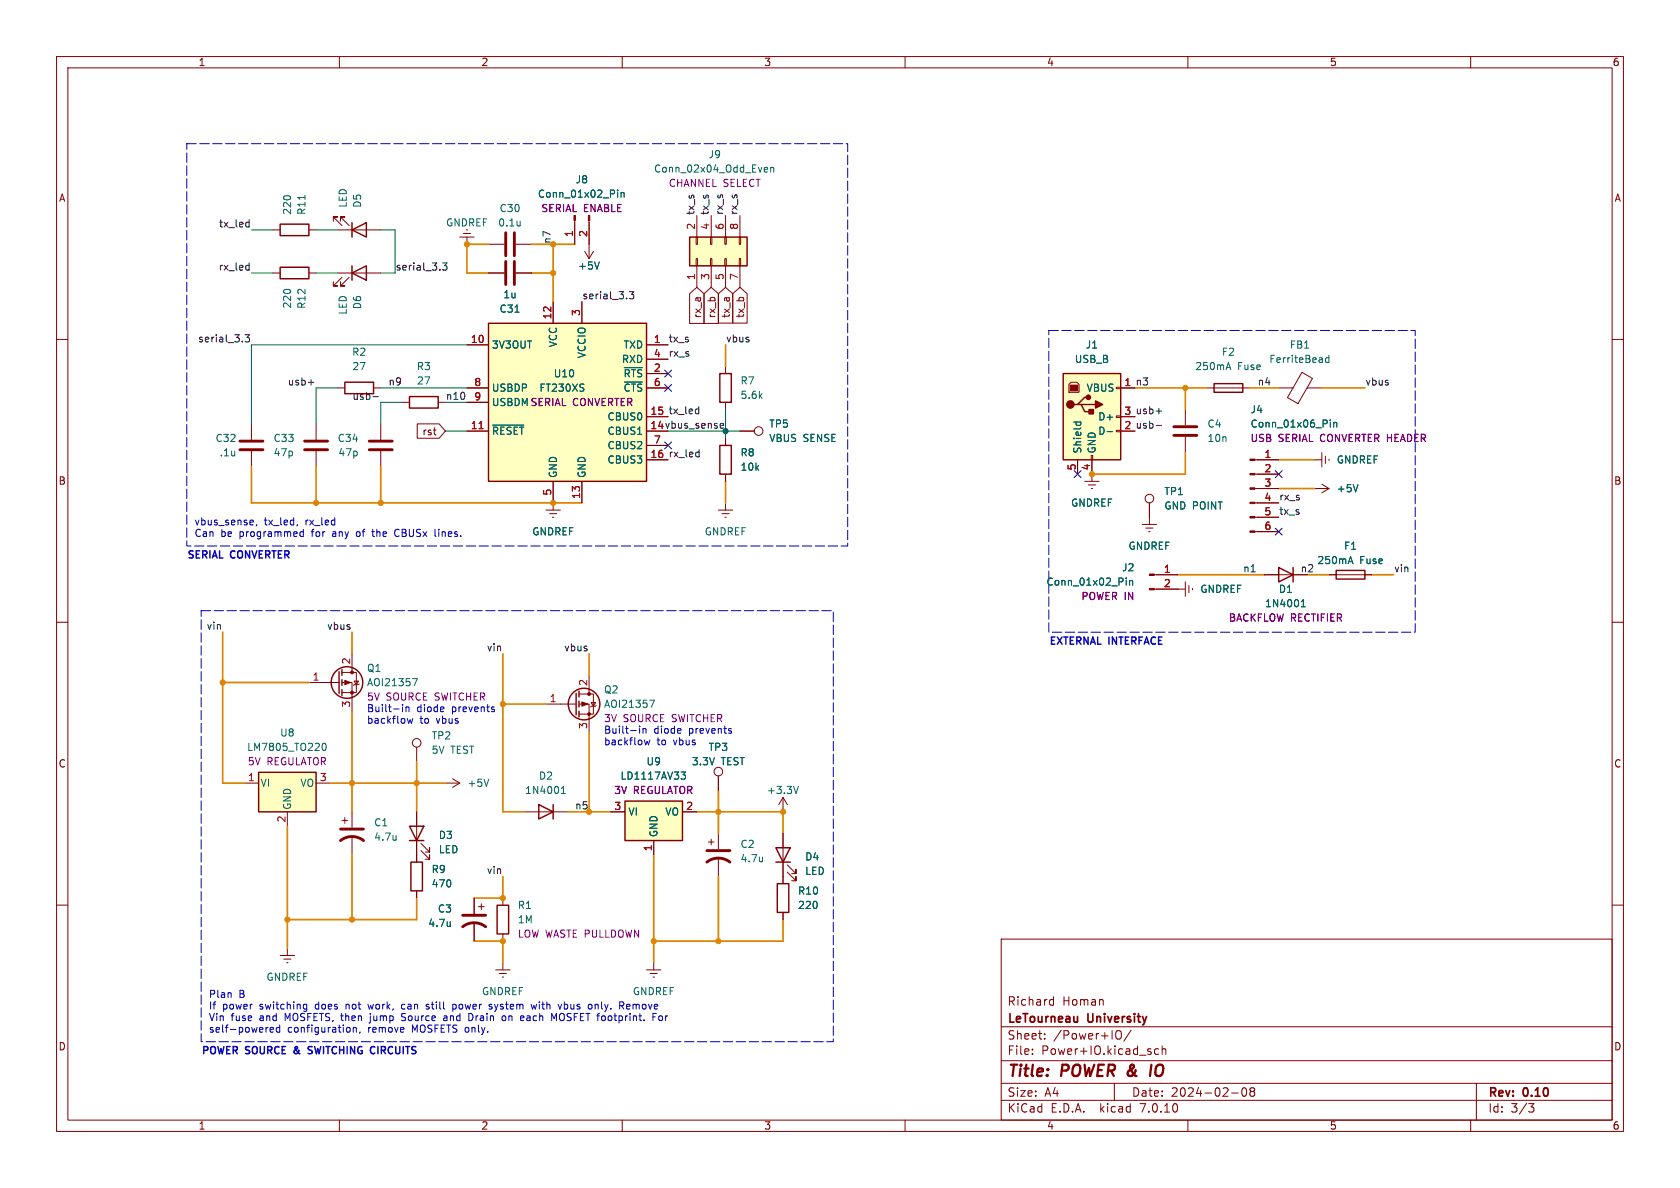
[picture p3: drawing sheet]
<svg xmlns="http://www.w3.org/2000/svg" width="297mm" height="210mm" viewBox="0 0 297 210" stroke-linecap="round" stroke-linejoin="round" font-family="sans-serif">
<g fill="none" stroke="#840000" stroke-width=".18">
<path d="M10 10h277v190h-277zM12 12h273v186h-273zM60 10v2M110 10v2M160 10v2M210 10v2M260 10v2M58.9 39.1v-.7h.8h-.8l1.6 1.5M60.2 39.1v-.7h.8h-.8l1.5 1.5M101.6 39v4.2M104.1 39v6.7M123.2 38.1v3.8"/>
<path d="M125.7 38.1v3.8M128.3 38.1v3.8M130.8 38.1v3.8M10 60h2M48.3 40.6h1.2M48.3 48.3h1.2M54.6 40.6h1.3M54.6 48.3h1.3M59.7 40.6h7.6M59.7 48.3h7.6M60.5 49l-1.6 1.5h.8h-.8v-.7M61.7 49l-1.5 1.5h.8h-.8v-.7"/>
<path d="M81.3 41.9h2.5M81.9 41.3h1.3M82.5 41.9v1.3M86.4 43.2h2.8M86.4 48.3h2.8M91.2 43.2h2.8M91.2 48.3h2.8M97.8 53.3v3.9M102.9 53.3v3.9M103.4 44.5l.7 1.2M104.9 44.5l-.8 1.2M121.9 51.9l1.3-1.1 1.3 1.1v5.3h-2.6z"/>
<path d="M123.1 45.7h.2v1.3h-.2zM123.1 41.9h.2v1.3h-.2zM123.2 47v3.8M124.5 51.9l1.2-1.1 1.3 1.1v5.3h-2.5zM125.6 45.7h.3v1.3h-.3zM125.6 41.9h.3v1.3h-.3zM125.7 47v3.8M127 51.9l1.3-1.1 1.2 1.1v5.2h-2.5zM128.1 45.7h.3v1.3h-.3zM128.1 41.9h.3v1.3h-.3zM128.3 47v3.8M129.5 51.9l1.3-1.1 1.3 1.1v5.2h-2.6z"/>
<path d="M130.7 45.7h.2v1.3h-.2zM130.7 41.9h.2v1.3h-.2zM130.8 47v3.8M285 60h2M44.4 74.9v2.8M44.4 79.8v2.8M55.9 74.9v2.8M55.9 79.8v2.8M59.7 68.6h1.3M66 68.6h1.3M67.3 74.9v2.8M67.3 79.8v2.8"/>
<path d="M71.1 71.1h1.3M73.8 74.9h3.8l1.1 1.3-1.1 1.3h-3.8zM77.5 71.1h1.2M82.5 68.6h3.9M82.5 71.1h3.9M82.5 61h3.9M82.5 76.2h3.9M114.3 68.6h3.8M114.3 73.7h3.8M114.3 61h3.8M114.3 76.2h3.8M114.3 66h3.8"/>
<path d="M114.3 63.5h3.8M114.3 78.7h3.8M128.3 64.8v1.2M128.3 71.1v1.3M128.3 77.5v1.2M130.8 76.2h2.5M189 67.9l.4-.3h1l.4 .3v1.4h-1.8zM197.4 76.1h.7v.2h-.7zM197.4 73.5h.7v.3h-.7zM197.4 68.5h.7v.2h-.7zM198.1 68.6h2.6M198.1 73.7h2.6"/>
<path d="M209.5 72.4v2.8M209.5 77.2v2.8M213.4 68.6h7.6M226.1 68.6h2.5M230.2 65.8l1.8 1.1-2.5 4.4-1.9-1zM231.1 68.6h2.6M96.5 90.2h2.6M97.2 90.8h1.2M97.7 91.4h.2M97.8 85.1v5.1M102.9 85.1v3.8M114.3 81.3h3.8"/>
<path d="M127 90.2h2.5M127.6 90.8h1.3M128.1 91.4h.3M128.3 83.8v1.3M128.3 88.9v1.3M190.5 81.3v2.5M191.8 85.1h2.5M192.4 85.7h1.3M192.9 80.5h.3v.8h-.3zM192.9 86.4h.3M193 81.3v3.8M201.9 92.7h2.6"/>
<path d="M202.6 93.3h1.2M203.1 94h.2M203.2 88.9v3.8M221.8 94h4.3M221.8 91.4h4.3M221.8 88.9h4.3M221.8 86.4h4.3M221.8 83.8h4.3M221.8 81.3h4.3M232.4 86.4h2.5M232.4 81.3h1.3M233.7 80v2.6"/>
<path d="M233.7 85.6l1.2 .8M234.3 80.6v1.3M234.9 81.2v.2M234.9 86.4l-1.2 .7M10 110h2M60.5 118.9h2.5v3.5h-2.5M62.2 115.6v3.3M104.1 119.4v3.3M204.1 104.1h5.4M204.1 101.6h4.2M209.5 102.9v2.5M210.2 103.5v1.3"/>
<path d="M210.8 104v.3M223.5 101.6h7.6M234.9 101.6h7.7M285 110h2M43.2 138.4h2.5M54.6 120.7h5.3M55.9 138.4h2.5M60.5 120.7h1.7v5M62.6 120.4h.8l-.4 .6zM63.5 120.9l-.1 .1h-.8l-.1 .2M73.7 132.1v2.5M78.7 138.4h2.6"/>
<path d="M80 137.7l1.3 .7M81.3 138.4l-1.3 .8M96.5 124.5h5.4M102.4 124.5h1.7v5M102.4 122.7h2.5v3.5h-2.5M104.5 124.2h.8l-.4 .6zM105.4 124.7l-.1 .1h-.8l-.1 .2M127 137.2v2.5M10 160h2M50.8 143.5v2.6M60.5 145h1M61 144.5v1"/>
<path d="M62.2 143.5v2.8M62.2 147.8v3.3M73.7 143.5v8.9M73.7 157.5v1.3M74.4 150.4l1.5 1.5v-.8v.8h-.7M74.4 149.1l1.5 1.5v-.7v.7h-.7M83.8 158.8v2.7M85.1 159.8v1M88.9 158.8v1.2M92.7 143.5h7.6M107.9 143.5h2.6M115.6 148.6v2.5"/>
<path d="M120.6 143.5h2.6M125.2 148.8h1M125.7 148.3v1.1M127 147.3v2.8M127 151.6v3.3M138.4 141v2.5M138.4 147.3v8.9M138.4 141l-.7 1.2M138.4 141l.8 1.2M139.2 154.2l1.5 1.5v-.8v.8h-.7M139.2 152.9l1.5 1.5v-.7v.7h-.7M285 160h2"/>
<path d="M49.5 168.9h2.6M50.2 169.5h1.2M50.7 170.2h.2M50.8 167.6v1.3M83.8 163.1v3.3M84.6 160.3h1M87.6 171.5h2.6M88.3 172.1h1.2M88.8 172.7h.2M88.9 165.1v1.3M88.9 170.2v1.3M114.3 171.5h2.5"/>
<path d="M114.9 172.1h1.3M115.4 172.7h.3M115.6 170.2v1.3M138.4 161.3v1.3M177 166h108v32h-108zM185.7 177.6h.5M185.7 176.8h.5M186.2 176.2v1.5M60 198v2M110 198v2M160 198v2M177 194.5h108"/>
<path d="M177 191.5h108M177 187.5h108M177 181.5h108M182.5 186.3v.1M182.5 185.5v.1M184.7 183.6v.1M184.7 182.8v.1M197 191.5v3M198 182.3a.96 .96 0 0 1-.1 1.4l-.4-.1M200 182.1l-1.3 2M204.8 185.5l-.4-.1-.3 .3v.4l.1 .2h.6M205.5 185.5l.2-.1 .3 .1 .1 .9"/>
<path d="M205.5 184.9v1.5M210 198v2M217.7 193.2h1.2M219.7 192.4l.2-.1a.81 .81 0 0 1 .6 .6 .81 .81 0 0 1-.3 .8l-.2 .1a.81 .81 0 0 1-.3-1.4zM221.2 192.9l-.2-.2 .2-.4 .5 .1 .1 .2-.3 .3M221.2 192.9l-.2 .3v.3l.2 .3 .5-.1 .1-.2-.1-.4-.2-.2M221.2 192.9h.3M260 198v2M261 191.5v6.5M270.2 195.1h1l-.5 .6 .4 .1 .1 .5-.3 .3h-.4"/>
<circle cx="134.1" cy="76.2" r=".76"/>
<circle cx="203.2" cy="88.1" r=".76"/>
<circle cx="73.7" cy="131.3" r=".76"/>
<circle cx="127" cy="136.4" r=".76"/>
</g>
<path d="M203.6 188.2l-.3 2" fill="none" stroke="#840000" stroke-width=".4"/>
<g fill="none" stroke="#840000" stroke-width=".25">
<path d="M49.5 39.6h5.1v2.1h-5.1zM62.2 39.4v2.5M49.5 47.2h5.1v2.1h-5.1zM62.2 40.6l2.6-1.2v2.5zM62.2 48.3l2.6-1.3v2.5zM62.2 47v2.5M86.4 57.2h27.9v27.9h-27.9zM121.9 41.9h10.2v5.1h-10.2zM61 67.6h5v2h-5zM72.4 70.1h5.1v2h-5.1zM127.3 78.7h2v5.1h-2zM127.3 66h2v5.1h-2z"/>
<path d="M188 66h10.1v15.3h-10.1zM190.5 71.5h.6l.7 1.3h1.2M191.1 71.5h2.6M192.4 70.2h-.6l-1.3 1.3h-.6M214.6 67.8h5.1v1.5h-5.1zM59.9 118.7v3.9M60.5 118.4v1M226.1 100.3l2.5 1.3-2.5 1.3zM228.6 100.3v2.6M236.2 100.8h5.1v1.6h-5.1zM45.7 136.5h10.2v7h-10.2zM60.5 120.1v1.1"/>
<path d="M60.5 121.9v1M101.9 122.6v3.8M102.4 122.2v1M102.4 124v1M102.4 125.7v1M72.4 146.1h2.5l-1.2 2.5zM72.4 148.6h2.5M72.6 152.4h2.1v5.1h-2.1zM95.2 142.2l2.6 1.3-2.6 1.3zM97.8 142.2v2.6M110.5 141.6h10.1v7h-10.1zM137.2 149.9h2.5l-1.3 2.5z"/>
<path d="M137.2 152.4h2.5M137.4 156.2h2v5.1h-2zM87.9 160h2v5.1h-2z"/>
<circle cx="61.3" cy="120.6" r="2.79"/>
<circle cx="103.3" cy="124.5" r="2.79"/>
</g>
<g fill="none" stroke="#006464" stroke-width=".18">
<path d="M53.9 34.5v.8M92 39.1v.8M92 39.8l-.1 .1M109.2 33.6v.1M109.2 34v.9M109.8 34v.9M109.8 34.1l.2-.1 .3 .1v.8M135.3 29.6h.3l.1 .3-.6 .1M135.6 30.4h-.3M136.3 29.7l.1-.1h.3l.1 .8M136.3 29.6v.8M91 55.2h.8"/>
<path d="M106 46.3l-.5 1.3M87.1 75.2h5.5M110.4 65h3.2M110.4 67.5h3.2M189.8 74.6h1.3M190.3 74.6l-.1 .4M191 74.6l.1 .4M195.7 76.3h1M216.9 65h.6M217.2 64.1l.4 1.2M234.9 62.8v1.3M234.9 63.3l-.3-.1-.3 .3 .1 .5h.5"/>
<path d="M235.2 74.2v.2M235.2 74.7v.8M235.8 74.7v.8M235.8 74.8l.2-.1h.3v.8M238.5 99.3h.6M238.8 98.4l.4 1.2M240.1 85.7l-.4 1.2M72.9 120h.9l-.6 1.2M199.1 102.2v.1M199.1 102.6v.8M199.7 102.6v.8M199.7 102.7l.2-.1 .3 .1v.7"/>
<path d="M230.1 107.3h.7M230.1 106.4l.3-.4v1.3M57.1 131.5l.1-.1a.68 .68 0 0 1 .5 .6 .68 .68 0 0 1-.5 .7 .84 .84 0 0 1-.1-1.2zM86.4 137.7l-.4 1.3M99.2 139.4l.4-.4v1.3M114.8 123.8h.9l-.6 1.2M120.4 136.5h.8l-.4 .5 .3 .1 .1 .4-.2 .2h-.4M141.2 139l-.5 1.3M70 147.7v.8M70 148.4v.1M99.2 140.3h.8M134.8 151.5v.8"/>
<path d="M134.8 152.2l-.1 .1M79.6 162.9v.9M79.6 163.7h-.1"/>
</g>
<g fill="#840000" stroke="#840000" stroke-width=".18">
<path d="M102.9 124.1l1 .4-1 .3z"/>
<path d="M221 93.9h.8v.2h-.8z"/>
<path d="M221 91.3h.8v.3h-.8z"/>
<path d="M221 88.8h.8v.2h-.8z"/>
<path d="M221 86.2h.8v.3h-.8z"/>
<path d="M221 83.7h.8v.2h-.8z"/>
<path d="M221 81.2h.8v.2h-.8z"/>
<path d="M189.2 68.1h1.3v1h-1.3z"/>
<path d="M203.2 104h.9v.3h-.9z"/>
<path d="M203.2 101.5h.9v.2h-.9z"/>
<path d="M104 38.1h.3v.9h-.3z"/>
<path d="M101.5 38.1h.2v.9h-.2z"/>
<path d="M61 120.3l1 .4-1 .3z"/>
<circle cx="104.1" cy="126.2" r=".25"/>
<circle cx="104.1" cy="122.7" r=".25"/>
<circle cx="62.2" cy="122.4" r=".25"/>
<circle cx="62.2" cy="118.9" r=".25"/>
</g>
<g fill="none" stroke="#840000" stroke-width=".51">
<path d="M89.4 41.1v4.1M89.4 46.2v4.1M90.9 41.1v4.1M90.9 46.2v4.1M42.4 79.5h4.1M42.4 78h4.1M53.8 79.5h4.1M53.8 78h4.1M65.3 79.5h4M65.3 78h4M207.5 77h4.1M207.5 75.4h4.1"/>
<path d="M60.2 148.6a3.3 3.3 0 0 1 4.1 0M60.2 146.6h4.1M125 152.4a3.3 3.3 0 0 1 4 0M125 150.4h4M81.8 163.8a3.3 3.3 0 0 1 4.1 0M81.8 161.8h4.1"/>
</g>
<g fill="#ffffc2" stroke="#ffffc2" stroke-width=".18">
<path d="M110.5 141.6h10.1v7h-10.1z"/>
<path d="M188 66h10.1v15.3h-10.1z"/>
<path d="M86.4 57.2h27.9v27.9h-27.9z"/>
<path d="M121.9 41.9h10.2v5.1h-10.2z"/>
<path d="M45.7 136.5h10.2v7h-10.2z"/>
</g>
<g fill="#840000" stroke="#840000" stroke-width=".25">
<path d="M193.7 70.9l1.2 .6-1.2 .6z"/>
<path d="M192.5 72.4h.8v.8h-.8z"/>
<circle cx="189.2" cy="71.5" r=".63"/>
<circle cx="192.4" cy="70.2" r=".38"/>
</g>
<path d="M84.7 75.8h.7" fill="none" stroke="#a90000" stroke-width=".18"/>
<g fill="none" stroke="#0f0f0f" stroke-width=".18">
<path d="M43.7 39.3h.3M44 38.9v1.2M43.3 59.2h.8l-.4 .5 .3 .1v.5l-.1 .1-.6-.1M43.7 46.9l.3 .1M44 47.7h-.3M44 46.5v1.2M44 40.1h-.3M78.2 46.5h.8l-.4 .5 .4 .1v.5l-.2 .1-.6-.1M111.3 51.6h.7l-.4 .4 .4 .2v.5l-.2 .1-.5-.1M54.5 67.6h1M65.9 70.1h1M123.2 72.3l.3 .1"/>
<path d="M123.2 79.9l.4 .1M123.5 71.9v1.2M123.5 73.1h-.3M123.6 79.5v1.3M127.4 75.6h.5M127.4 74.9l.3-.1 .2 .3-.6 .2M204.4 75.2h1M204.4 72.7h1M123.6 80.7l-.4 .1"/>
</g>
<g fill="none" stroke="#0000c2" stroke-width=".18">
<path d="M44.6 91.9l.2 .3-.6 .2M44.7 92.7l-.1 .1M45.4 92.7l-.1 .3M52.6 92.7l-.1 .3M53.6 93.6v1.2M53.6 94.1l-.3-.1-.3 .2 .1 .6h.5M63.1 94.1l-.1 .1 .1 .6M65.7 94h.5M65.9 93.6v1.1l.3 .1M70.3 93.6a.64 .64 0 0 0-.5 .6 .64 .64 0 0 0 .5 .6M77.6 93.6v.1M77.6 94v.8"/>
<path d="M71.2 125v.8M71.8 125v.8M71.8 125.1l.1-.1h.3l.1 .8M72 127l.2 .9 .3-.6 .2 .6 .3-.9M87.2 125.4l.2 .2-.2 .2M87.2 125h.2M113.1 128.8v.8M113.7 128.8v.8M113.7 128.9l.2-.1h.3v.8M113.9 130.8l.3 .9 .2-.6 .2 .6 .3-.9M129.2 129.2l.1 .2-.1 .2M129.2 128.8h.1"/>
<path d="M53.7 178.3h.5M53.7 177.6h.5M54.2 177.5v1.2M65.1 177.5l.2 .9M71.5 177.5h-.3l-.2 .3v.5l.5 .1M71.5 179.2h-.3l-.2 .2 .1 .3 .4 .1M75.8 177.6l-.3-.1-.2 .3 .6 .3M75.9 178.2l-.2 .2-.4-.1M78.5 179.6h.5M79 179.9h-.4l-.2 .2 .2 .3h.4M80 177.6l.4-.1 .3 .3-.2 .5h-.5M80 177.5v1.3"/>
<path d="M83.6 179.5v.4l-.1 .3-.6 .2M86.6 178h.3l.1 .2-.2 .2h-.2M86.6 177.5l.3 .1M88.8 179.7l.4-.1 .2 .2-.1 .6h-.3l-.2-.1M93.2 180v.4M93.9 177.5l.2 .9 .3-.6 .2 .6 .3-.9M99.8 178.3l.3 .1M99.8 177.1v1.3M100.1 177.5l-.3 .1M105.2 177.5v.9M105.6 177.5l-.4 .2M111.4 177.7l-.2-.2h-.2l-.2 .2v.6h.5"/>
<path d="M111.4 177.8l-.6 .2M115.4 179.8h.5M115.4 179.2v1.2M116.5 179.7l.2-.1 .4 .1v.5l-.1 .2h-.3l-.2-.1zM47.8 182l.6-.1-.1-.2-.4-.1-.1 .2v.6h.5M49.4 181.7l-.3-.1-.3 .3 .2 .5h.4M49.4 181.2v1.3M61.8 181.7v.6M62.5 181.7l.1-.1 .3 .1 .1 .8M62.5 181.6v.9M63.7 182.4l-.2 .2M65.5 180.7l-.3 .1"/>
<path d="M71 180.4h.5M97.9 180.1l.5-.9v1.2"/>
</g>
<path d="M52.1 185.7v.5M54.5 186.2h.6M55.2 185.1l-.5-.1-.2 .2 .1 .3 .5 .2M66.2 185.1h.1M66.3 186.2h-.1" fill="none" stroke="#0000c2" stroke-width=".25"/>
<path d="M33 25.4h116.9v71.1h-116.9v-71.1M185.4 58.4h64.8v53.4h-64.8v-53.4M35.6 108h111.7v76.2h-111.7v-76.2" fill="none" stroke="#0000c2" stroke-width=".18" stroke-dasharray="1.7 .6"/>
<g fill="none" stroke="#dd8500" stroke-width=".3">
<path d="M86.4 43.2h-3.9v5.1h3.9M94 43.2h7.6M94 48.3h3.8M97.8 43.2v10.1M128.3 61v3.8M200.7 68.6h12.7M209.5 68.6v3.8M221 68.6h5.1M233.7 68.6h7.6M44.4 82.6v6.3h58.5M55.9 82.6v6.3M67.3 82.6v6.3"/>
<path d="M128.3 85.1v3.8M209.5 80v3.8h-16.5M226.1 86.4h6.3M226.1 81.3h6.3M39.4 111.8v26.6h3.8M62.2 111.8v3.8M88.9 115.6v27.9h3.8M104.1 115.6v3.8M208.3 101.6h15.2M231.1 101.6h3.8M242.6 101.6h3.8M39.4 120.7h15.2"/>
<path d="M58.4 138.4h20.3M62.2 125.7v17.8M73.7 134.6v8.9M88.9 124.5h7.6M104.1 129.5v14M127 139.7v7.6M50.8 146.1v21.5M62.2 151.1v11.5M73.7 158.8v3.8h-22.9M88.9 154.9v3.9h-5.1M100.3 143.5h7.6M115.6 151.1v19.1"/>
<path d="M123.2 143.5h15.2v3.8M127 154.9v11.5M83.8 166.4h5.1v3.8M138.4 162.6v3.8h-22.8"/>
</g>
<g fill="none" stroke="#008400" stroke-width=".18">
<path d="M44.4 48.3h3.9M44.4 40.6h3.9M55.9 48.3h3.8M55.9 40.6h3.8M67.3 40.6h2.5v7.7h-2.5M59.7 68.6h-3.8v6.3M67.3 68.6h15.2M71.1 71.1h-3.8v3.8M78.7 71.1h3.8M78.7 76.2h3.8M82.5 61h-38.1v13.9M118.1 76.2h12.7"/>
<path d="M128.3 72.4v5.1"/>
</g>
<path d="M117.5 78.1l1.2 1.2M117.5 68l1.2 1.2M117.5 65.4l1.2 1.2M118.7 78.1l-1.2 1.2M118.7 68l-1.2 1.2M118.7 65.4l-1.2 1.2M189.9 83.2l1.2 1.2M191.1 83.2l-1.2 1.2M225.5 93.4l1.2 1.2M225.5 83.2l1.2 1.2M226.7 93.4l-1.2 1.2M226.7 83.2l-1.2 1.2" fill="none" stroke="#000084" stroke-width=".18"/>
<g fill="#dd8500" stroke="#dd8500" stroke-width=".18">
<circle cx="67.3" cy="88.9" r=".46"/>
<circle cx="55.9" cy="88.9" r=".46"/>
<circle cx="39.4" cy="120.7" r=".46"/>
<circle cx="88.9" cy="158.8" r=".46"/>
<circle cx="88.9" cy="166.4" r=".46"/>
<circle cx="62.2" cy="162.6" r=".46"/>
<circle cx="50.8" cy="162.6" r=".46"/>
<circle cx="73.7" cy="138.4" r=".46"/>
<circle cx="62.2" cy="138.4" r=".46"/>
<circle cx="88.9" cy="124.5" r=".46"/>
<circle cx="104.1" cy="143.5" r=".46"/>
<circle cx="138.4" cy="143.5" r=".46"/>
<circle cx="127" cy="143.5" r=".46"/>
<circle cx="127" cy="166.4" r=".46"/>
<circle cx="115.6" cy="166.4" r=".46"/>
<circle cx="209.5" cy="68.6" r=".46"/>
<circle cx="193" cy="83.8" r=".46"/>
<circle cx="97.8" cy="43.2" r=".46"/>
<circle cx="82.5" cy="43.2" r=".46"/>
<circle cx="97.8" cy="88.9" r=".46"/>
<circle cx="97.8" cy="48.3" r=".46"/>
</g>
<circle cx="128.3" cy="76.2" r=".46" fill="#008400" stroke="#008400" stroke-width=".18"/>
<g font-size="2.8" fill="#840000">
<text x="178" y="190.9">Title:</text>
<text x="187.7" y="190.9">POWER &amp;</text>
<text x="205" y="190.9">IO</text>
</g>
<g font-size="2.1" fill="#840000">
<text x="178" y="178">Richard</text>
<text x="187.8" y="178">Homan</text>
<text x="178" y="184">Sheet:</text>
<text x="178" y="181.2">LeTourneau</text>
<text x="186.2" y="184">/Power+IO/</text>
<text x="192.4" y="181.2">University</text>
<text x="178" y="186.7">File:</text>
<text x="184.1" y="186.7">Power+IO.kicad_sch</text>
<text x="178" y="196.9">KiCad</text>
<text x="178" y="194.1">Size:</text>
<text x="184.7" y="194.1">A4</text>
<text x="185.7" y="196.9">E.D.A.</text>
<text x="194.6" y="196.9">kicad</text>
<text x="200" y="194.1">Date:</text>
<text x="201.8" y="196.9">7.0.10</text>
<text x="207" y="194.1">2024-02-08</text>
<text x="263" y="194.3">Rev:</text>
<text x="263" y="196.9">Id:</text>
<text x="267.1" y="196.9">3/3</text>
<text x="269.4" y="194.3">0.10</text>
</g>
<g font-size="1.8" fill="#840000">
<text x="35" y="11.9">1</text>
<text x="85" y="11.9">2</text>
<text x="135" y="11.9">3</text>
<text x="185" y="11.9">4</text>
<text x="235" y="11.9">5</text>
<text x="285" y="11.9">6</text>
<text x="10.3" y="35.9">A</text>
<text x="285.3" y="35.9">A</text>
<text x="124.1" y="56.4" transform="rotate(-90 124.1 56.4)">rx_a</text>
<text x="126.7" y="56.4" transform="rotate(-90 126.7 56.4)">rx_b</text>
<text x="129.2" y="56.3" transform="rotate(-90 129.2 56.3)">tx_a</text>
<text x="131.8" y="56.3" transform="rotate(-90 131.8 56.3)">tx_b</text>
<text x="74.6" y="77.2">rst</text>
<text x="198.7" y="75.9">2 usb-</text>
<text x="10.3" y="85.9">B</text>
<text x="285.3" y="85.9">B</text>
<text x="10.3" y="135.9">C</text>
<text x="285.3" y="135.9">C</text>
<text x="10.3" y="185.9">D</text>
<text x="285.3" y="185.9">D</text>
<text x="35" y="199.9">1</text>
<text x="85" y="199.9">2</text>
<text x="135" y="199.9">3</text>
<text x="185" y="199.9">4</text>
<text x="235" y="199.9">5</text>
<text x="285" y="199.9">6</text>
</g>
<g font-size="1.8" fill="#006464">
<text x="125.2" y="28.2">J9</text>
<text x="95" y="35.2">Conn_01x02_Pin</text>
<text x="101.7" y="32.6">J8</text>
<text x="115.5" y="30.7">Conn_02x04_Odd_Even</text>
<text x="51.7" y="38.1" transform="rotate(-90 51.7 38.1)">220</text>
<text x="54.2" y="38.1" transform="rotate(-90 54.2 38.1)">R11</text>
<text x="61.5" y="36.8" transform="rotate(-90 61.5 36.8)">LED</text>
<text x="64" y="36.8" transform="rotate(-90 64 36.8)">D5</text>
<text x="78.8" y="40.2">GNDREF</text>
<text x="88" y="40.2">0.1u</text>
<text x="88.2" y="37.7">C30</text>
<text x="102.1" y="47.9">+5V</text>
<text x="88.9" y="52.9">1u</text>
<text x="51.7" y="54.6" transform="rotate(-90 51.7 54.6)">220</text>
<text x="54.2" y="54.7" transform="rotate(-90 54.2 54.7)">R12</text>
<text x="61.5" y="55.7" transform="rotate(-90 61.5 55.7)">LED</text>
<text x="64" y="54.8" transform="rotate(-90 64 54.8)">D6</text>
<text x="88.2" y="55.5">C31</text>
<text x="62.2" y="63.1">R2</text>
<text x="62.2" y="65.6">27</text>
<text x="73.6" y="65.6">R3</text>
<text x="86.9" y="61.8">3V3OUT</text>
<text x="98.7" y="61.5" transform="rotate(-90 98.7 61.5)">VCC</text>
<text x="103.7" y="63.4" transform="rotate(-90 103.7 63.4)">VCCIO</text>
<text x="109.8" y="64.4">RXD</text>
<text x="110.1" y="61.8">TXD</text>
<text x="189.9" y="64.4">USB_B</text>
<text x="191.8" y="61.8">J1</text>
<text x="211.2" y="65.6">250mA</text>
<text x="215.9" y="63.1">F2</text>
<text x="218.8" y="65.6">Fuse</text>
<text x="224.3" y="64.4">FerriteBead</text>
<text x="227.9" y="61.8">FB1</text>
<text x="73.6" y="68.2">27</text>
<text x="86.9" y="69.4">USBDP</text>
<text x="86.9" y="72">USBDM SERIAL CONVERTER</text>
<text x="95.3" y="69.4">FT230XS</text>
<text x="97.8" y="66.9">U10</text>
<text x="110.1" y="66.9">~{RTS}</text>
<text x="110.1" y="69.4">~{CTS}</text>
<text x="130.8" y="68.2">R7</text>
<text x="130.8" y="70.7">5.6k</text>
<text x="192" y="69.4">VBUS</text>
<text x="86.9" y="77.1">~{RESET}</text>
<text x="107.3" y="77.1">CBUS1</text>
<text x="107.3" y="74.5">CBUS0</text>
<text x="135.9" y="75.8">TP5</text>
<text x="194.1" y="77.1">D-</text>
<text x="194.1" y="74.5">D+</text>
<text x="213.4" y="75.8">C4</text>
<text x="221" y="73.3">J4</text>
<text x="221" y="75.8">Conn_01x06_Pin</text>
<text x="38" y="78.3">C32</text>
<text x="38.7" y="80.9">.1u</text>
<text x="48.3" y="78.3">C33</text>
<text x="48.3" y="80.9">47p</text>
<text x="59.6" y="78.3">C34</text>
<text x="59.7" y="80.9">47p</text>
<text x="107.3" y="82.1">CBUS3</text>
<text x="107.3" y="79.6">CBUS2</text>
<text x="130.8" y="80.9">R8</text>
<text x="130.8" y="83.4">10k</text>
<text x="135.9" y="78.3">VBUS</text>
<text x="142" y="78.3">SENSE</text>
<text x="191.4" y="80.3" transform="rotate(-90 191.4 80.3)">Shield</text>
<text x="193.9" y="80.3" transform="rotate(-90 193.9 80.3)">GND</text>
<text x="213.4" y="78.3">10n</text>
<text x="236.2" y="82.1">GNDREF</text>
<text x="98.7" y="84.6" transform="rotate(-90 98.7 84.6)">GND</text>
<text x="103.7" y="84.6" transform="rotate(-90 103.7 84.6)">GND</text>
<text x="189.2" y="89.8">GNDREF</text>
<text x="205.7" y="87.7">TP1</text>
<text x="236.2" y="87.2">+5V</text>
<text x="94" y="94.8">GNDREF</text>
<text x="124.5" y="94.8">GNDREF</text>
<text x="205.7" y="90.3">GND POINT</text>
<text x="198.3" y="101.2">J2</text>
<text x="199.4" y="97.4">GNDREF</text>
<text x="232.8" y="99.9">250mA</text>
<text x="237.5" y="97.4">F1</text>
<text x="240.4" y="99.9">Fuse</text>
<text x="184.9" y="103.7">Conn_01x02_Pin</text>
<text x="212.1" y="105">GNDREF</text>
<text x="223.5" y="107.5">1N4001</text>
<text x="226" y="105">D1</text>
<text x="64.8" y="119">Q1</text>
<text x="64.8" y="121.5">AOI21357</text>
<text x="106.7" y="122.8">Q2</text>
<text x="106.7" y="125.3">AOI21357</text>
<text x="49.4" y="130.4">U8</text>
<text x="76.2" y="130.9">TP2</text>
<text x="43.6" y="132.9">LM7805_TO220</text>
<text x="76.2" y="133.5">5V</text>
<text x="79.7" y="133.5">TEST</text>
<text x="114.2" y="135.5">U9</text>
<text x="122.2" y="135.5">3.3V</text>
<text x="125.2" y="132.9">TP3</text>
<text x="127.5" y="135.5">TEST</text>
<text x="46" y="139.3">VI</text>
<text x="51.7" y="143.3" transform="rotate(-90 51.7 143.3)">GND</text>
<text x="53" y="139.3">VO</text>
<text x="82.6" y="139.3">+5V</text>
<text x="92.7" y="140.6">1N4001</text>
<text x="95.2" y="138">D2</text>
<text x="109.6" y="138">LD1117AV33</text>
<text x="135.5" y="140.6">+3.3V</text>
<text x="66" y="146.3">C1</text>
<text x="66" y="148.8">4.7u</text>
<text x="77.5" y="148.5">D3</text>
<text x="111" y="144.4">VI</text>
<text x="116.4" y="148.1" transform="rotate(-90 116.4 148.1)">GND</text>
<text x="117.5" y="144.4">VO</text>
<text x="76.2" y="154.5">R9</text>
<text x="77.5" y="151">LED</text>
<text x="130.8" y="150.1">C2</text>
<text x="130.8" y="152.6">4.7u</text>
<text x="142.2" y="152.3">D4</text>
<text x="142.2" y="154.9">LED</text>
<text x="76.2" y="157.1">470</text>
<text x="77.3" y="161.5">C3</text>
<text x="91.4" y="160.9">R1</text>
<text x="141" y="160.9">220</text>
<text x="141" y="158.3">R10</text>
<text x="75.6" y="164.1">4.7u</text>
<text x="91.4" y="163.4">1M</text>
<text x="47" y="173.6">GNDREF</text>
<text x="85.1" y="176.1">GNDREF</text>
<text x="111.8" y="176.1">GNDREF</text>
</g>
<g font-size="1.8" fill="#840084">
<text x="118.1" y="33.2">CHANNEL</text>
<text x="127.8" y="33.2">SELECT</text>
<text x="95.6" y="37.7">SERIAL ENABLE</text>
<text x="221" y="78.3">USB</text>
<text x="226" y="78.3">SERIAL CONVERTER HEADER</text>
<text x="191.1" y="106.3">POWER IN</text>
<text x="217.2" y="110.1">BACKFLOW RECTIFIER</text>
<text x="43.7" y="135.5">5V</text>
<text x="47.2" y="135.5">REGULATOR</text>
<text x="108.5" y="140.6">3V</text>
<text x="112" y="140.6">REGULATOR</text>
<text x="91.4" y="166">LOW WASTE PULLDOWN</text>
</g>
<g font-size="1.8" fill="#0f0f0f">
<text x="38.6" y="40.3">tx_led</text>
<text x="122.8" y="38.1" transform="rotate(-90 122.8 38.1)">tx_s</text>
<text x="125.4" y="38.1" transform="rotate(-90 125.4 38.1)">tx_s</text>
<text x="127.9" y="38.1" transform="rotate(-90 127.9 38.1)">rx_s</text>
<text x="130.5" y="38.1" transform="rotate(-90 130.5 38.1)">rx_s</text>
<text x="38.6" y="47.9">rx_led</text>
<text x="69.8" y="47.9">serial_3.3</text>
<text x="97.4" y="43.2" transform="rotate(-90 97.4 43.2)">n7</text>
<text x="102.9" y="53">serial_3.3</text>
<text x="34.9" y="60.6">serial_3.3</text>
<text x="118.1" y="63.2">rx_s</text>
<text x="118.1" y="60.6">tx_s</text>
<text x="128.3" y="60.6">vbus</text>
<text x="50.8" y="68.2">usb+</text>
<text x="62.2" y="70.8">usb-</text>
<text x="68.6" y="68.2">n9</text>
<text x="78.7" y="70.8">n10</text>
<text x="198.7" y="68.3">1 n3</text>
<text x="222.2" y="68.2">n4</text>
<text x="241.3" y="68.2">vbus</text>
<text x="114.9" y="75.9">14 vbus_sense</text>
<text x="118.1" y="73.3">tx_led</text>
<text x="198.7" y="73.4">3 usb+</text>
<text x="118.1" y="80.9">rx_led</text>
<text x="226.1" y="88.6">rx_s</text>
<text x="226.1" y="91.1">tx_s</text>
<text x="219.7" y="101.3">n1</text>
<text x="229.8" y="101.3">n2</text>
<text x="246.4" y="101.3">vin</text>
<text x="36.4" y="111.4">vin</text>
<text x="57.7" y="111.4">vbus</text>
<text x="86" y="115.2">vin</text>
<text x="99.6" y="115.2">vbus</text>
<text x="101.6" y="143.2">n5</text>
<text x="86" y="154.6">vin</text>
</g>
<g font-size="1.8" fill="#a90000">
<text x="101.3" y="42" transform="rotate(-90 101.3 42)">1</text>
<text x="103.9" y="42" transform="rotate(-90 103.9 42)">2</text>
<text x="122.9" y="40.7" transform="rotate(-90 122.9 40.7)">2</text>
<text x="125.5" y="40.7" transform="rotate(-90 125.5 40.7)">4</text>
<text x="128" y="40.7" transform="rotate(-90 128 40.7)">6</text>
<text x="130.6" y="40.7" transform="rotate(-90 130.6 40.7)">8</text>
<text x="122.9" y="49.6" transform="rotate(-90 122.9 49.6)">1</text>
<text x="125.5" y="49.6" transform="rotate(-90 125.5 49.6)">3</text>
<text x="128" y="49.6" transform="rotate(-90 128 49.6)">5</text>
<text x="130.6" y="49.6" transform="rotate(-90 130.6 49.6)">7</text>
<text x="97.5" y="56.6" transform="rotate(-90 97.5 56.6)">12</text>
<text x="102.6" y="56" transform="rotate(-90 102.6 56)">3</text>
<text x="83.1" y="60.7">10</text>
<text x="115.5" y="60.7">1</text>
<text x="115.5" y="65.8">2</text>
<text x="115.5" y="63.2">4</text>
<text x="83.7" y="68.3">8</text>
<text x="83.7" y="70.9">9</text>
<text x="115.5" y="68.3">6</text>
<text x="198.7" y="68.3">1</text>
<text x="83.1" y="75.9">11</text>
<text x="114.9" y="73.4">15</text>
<text x="114.9" y="75.9">14</text>
<text x="198.7" y="75.9">2</text>
<text x="198.7" y="73.4">3</text>
<text x="114.9" y="81">16</text>
<text x="115.5" y="78.5">7</text>
<text x="190.2" y="83.3" transform="rotate(-90 190.2 83.3)">5</text>
<text x="192.8" y="83.3" transform="rotate(-90 192.8 83.3)">4</text>
<text x="223.4" y="81">1</text>
<text x="223.4" y="83.6">2</text>
<text x="97.5" y="87.7" transform="rotate(-90 97.5 87.7)">5</text>
<text x="102.6" y="88.3" transform="rotate(-90 102.6 88.3)">13</text>
<text x="223.4" y="86.1">3</text>
<text x="223.4" y="88.6">4</text>
<text x="223.4" y="91.2">5</text>
<text x="223.4" y="93.7">6</text>
<text x="205.7" y="101.3">1</text>
<text x="205.7" y="103.9">2</text>
<text x="62" y="117.5" transform="rotate(-90 62 117.5)">2</text>
<text x="55.2" y="120.4">1</text>
<text x="62" y="125.2" transform="rotate(-90 62 125.2)">3</text>
<text x="97.1" y="124.2">1</text>
<text x="103.9" y="121.4" transform="rotate(-90 103.9 121.4)">2</text>
<text x="103.9" y="129" transform="rotate(-90 103.9 129)">3</text>
<text x="43.7" y="138.2">1</text>
<text x="56.4" y="138.2">3</text>
<text x="108.5" y="143.3">3</text>
<text x="121.2" y="143.3">2</text>
<text x="50.5" y="145.5" transform="rotate(-90 50.5 145.5)">2</text>
<text x="115.3" y="150.6" transform="rotate(-90 115.3 150.6)">1</text>
</g>
<g font-size="1.8" fill="#0000c2">
<text x="34.3" y="93">vbus_sense,</text>
<text x="34.3" y="95">Can</text>
<text x="39" y="95">be</text>
<text x="42.4" y="95">programmed</text>
<text x="46.7" y="93">tx_led,</text>
<text x="54.1" y="93">rx_led</text>
<text x="55.4" y="95">for</text>
<text x="59.2" y="95">any</text>
<text x="63.7" y="95">of</text>
<text x="66.7" y="95">the</text>
<text x="70.8" y="95">CBUSx</text>
<text x="78.1" y="95">lines.</text>
<text x="33" y="98.8">SERIAL</text>
<text x="40.8" y="98.8">CONVERTER</text>
<text x="185.4" y="114.1">EXTERNAL INTERFACE</text>
<text x="64.8" y="126">Built-in</text>
<text x="64.8" y="124.1">5V</text>
<text x="68.2" y="124.1">SOURCE SWITCHER</text>
<text x="73.7" y="126">diode</text>
<text x="80" y="126">prevents</text>
<text x="64.8" y="128">backflow</text>
<text x="74.2" y="128">to</text>
<text x="77.3" y="128">vbus</text>
<text x="106.7" y="129.8">Built-in</text>
<text x="106.7" y="131.8">backflow</text>
<text x="106.7" y="127.9">3V</text>
<text x="110.2" y="127.9">SOURCE SWITCHER</text>
<text x="115.6" y="129.8">diode</text>
<text x="116.1" y="131.8">to</text>
<text x="119.2" y="131.8">vbus</text>
<text x="121.9" y="129.8">prevents</text>
<text x="36.8" y="176.5">Plan</text>
<text x="36.8" y="178.5">If</text>
<text x="39.3" y="178.5">power</text>
<text x="42.2" y="176.5">B</text>
<text x="46" y="178.5">switching</text>
<text x="56" y="178.5">does</text>
<text x="61.6" y="178.5">not</text>
<text x="65.8" y="178.5">work,</text>
<text x="71.9" y="178.5">can</text>
<text x="76.4" y="178.5">still</text>
<text x="81.3" y="178.5">power</text>
<text x="87.9" y="178.5">system</text>
<text x="95.6" y="178.5">with</text>
<text x="100.6" y="178.5">vbus</text>
<text x="106.1" y="178.5">only.</text>
<text x="111.8" y="178.5">Remove</text>
<text x="36.8" y="180.6">Vin</text>
<text x="36.8" y="182.6">self-powered</text>
<text x="40.8" y="180.6">fuse</text>
<text x="46" y="180.6">and</text>
<text x="50.6" y="180.6">MOSFETS, then</text>
<text x="50.8" y="182.6">configuration,</text>
<text x="65.2" y="182.6">remove</text>
<text x="66.1" y="180.6">jump</text>
<text x="71.9" y="180.6">Source</text>
<text x="73.1" y="182.6">MOSFETS only.</text>
<text x="79.5" y="180.6">and</text>
<text x="84.1" y="180.6">Drain</text>
<text x="90.2" y="180.6">on</text>
<text x="93.7" y="180.6">each</text>
<text x="99.4" y="180.6">MOSFET footprint.</text>
<text x="117.7" y="180.6">For</text>
<text x="35.6" y="186.4">POWER</text>
<text x="43.5" y="186.4">SOURCE</text>
<text x="52.5" y="186.4">&amp;</text>
<text x="55.6" y="186.4">SWITCHING</text>
<text x="67.1" y="186.4">CIRCUITS</text>
</g>
</svg>
